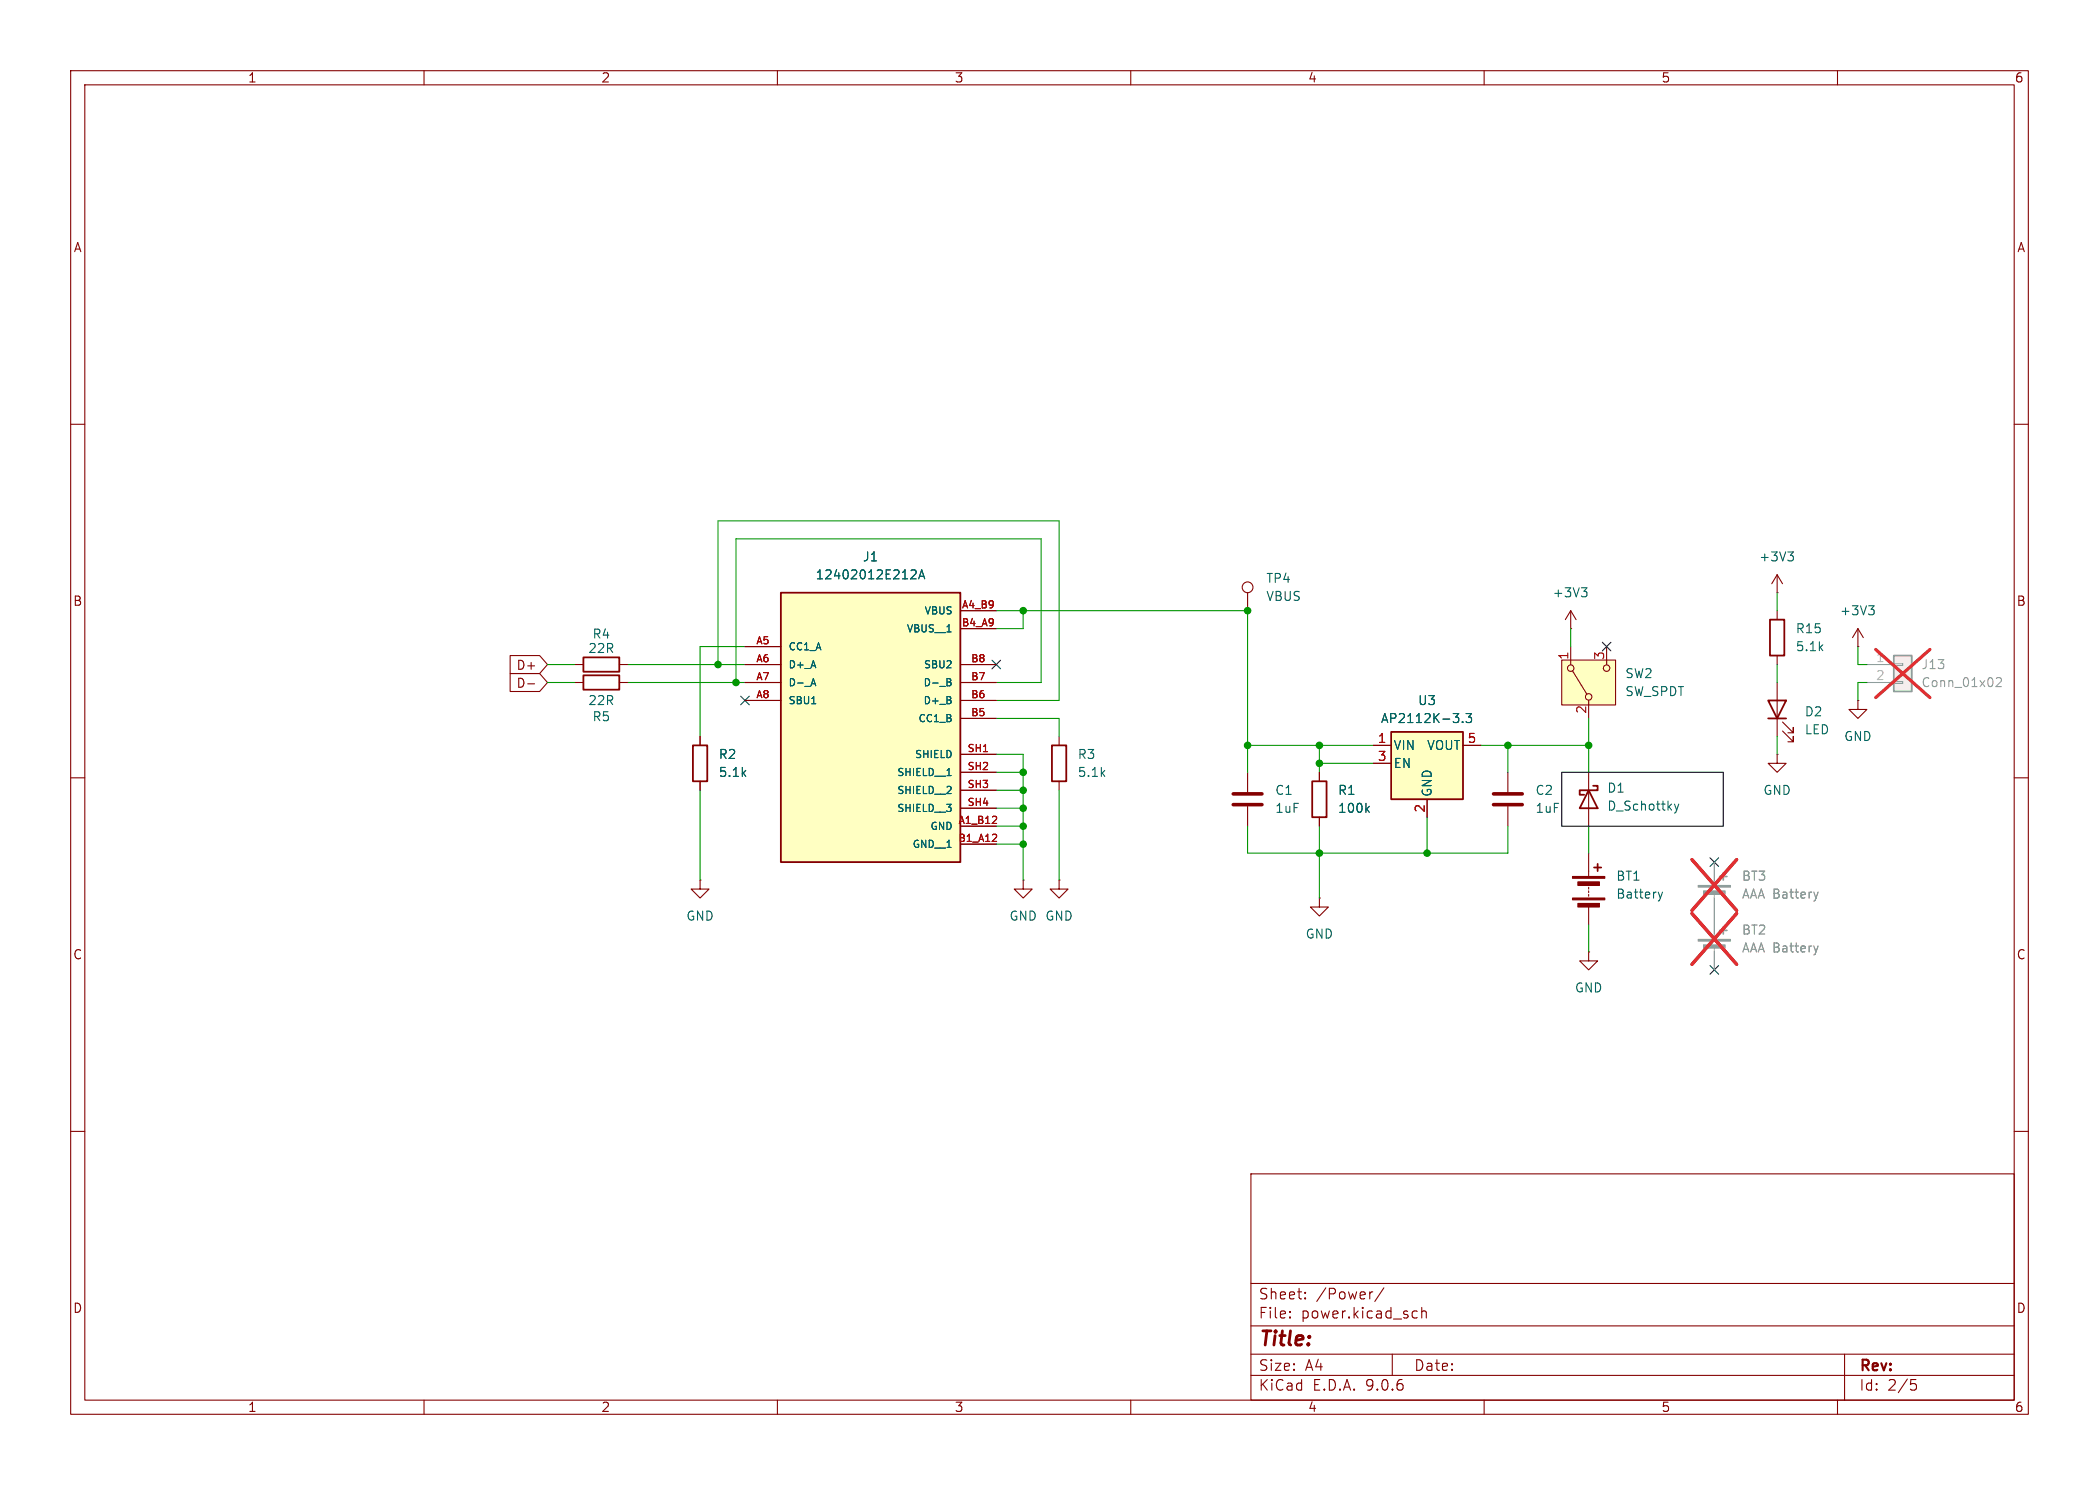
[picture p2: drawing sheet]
<svg xmlns="http://www.w3.org/2000/svg" width="297mm" height="210mm" viewBox="0 0 297 210" stroke-linecap="round" stroke-linejoin="round" font-family="sans-serif">
<g fill="none" stroke="#840000" stroke-width=".15">
<path d="M10 10h277v190h-277zM12 12h273v186h-273zM60 10v2M110 10v2M160 10v2M210 10v2M260 10v2M10 60h2M285 60h2M81.3 94h1.2M81.3 96.5h1.2M87.6 94h1.3"/>
<path d="M87.6 96.5h1.3M176.5 83.8v2.6M262.9 91.4h.1M262.9 88.9l-.8 1.3M262.9 88.9l.8 1.3M262.9 88.9v2.5M10 110h2M149.9 104.1v1.3M149.9 110.5v1.3M176.5 109.2v2.8M176.5 114v2.8M285 110h2"/>
<path d="M186.7 127v1.3h1.3l-1.3 1.2-1.3-1.2h1.3M186.7 127h.1M10 160h2M177 166h108v32h-108zM285 160h2M60 198v2M110 198v2M160 198v2M177 194.5h108M177 191.5h108M177 187.5h108M177 181.5h108"/>
<path d="M182.5 186.3h.1l-.1 .1M182.5 186.3v.1M182.5 185.5v.1M182.5 185.5h.1l-.1 .1M184.7 183.6v.1M184.7 183.6h-.1l.1 .1M184.7 182.8v.1M184.7 182.8h-.1l.1 .1M194.2 182.7l-.2 .1M195.8 182.1l-1.3 2M197 191.5v3M200.1 185.4l.4 .1"/>
<path d="M200.5 186.3l-.4 .1M201.2 185.5a.37 .37 0 0 1 .6 .1v.8M201.2 184.9v1.5M210 198v2M260 198v2M261 191.5v6.5M270.4 195.1h.7M270.5 195.7h.4l.3 .3v.3l-.2 .2-.5 .1"/>
<circle cx="176.5" cy="83.1" r=".76"/>
</g>
<path d="M264.4 85.7h.8l-.4 .5M264.9 86.2l.3 .2v.3l-.3 .2" fill="none" stroke="#006464" stroke-width=".15"/>
<path d="M174.5 112.3h4.1M174.5 113.8h4.1" fill="none" stroke="#840000" stroke-width=".51"/>
<path d="M82.5 93h5.1v2h-5.1zM82.5 95.5h5.1v2h-5.1zM148.8 105.4h2.1v5.1h-2.1z" fill="none" stroke="#840000" stroke-width=".25"/>
<path d="M110.5 83.8h25.4v38.1h-25.4z" fill="#ffffc2"/>
<path d="M110.5 83.8h25.4v38.1h-25.4zM250.4 87.6h2.1v5.1h-2.1z" fill="none" stroke="#840000" stroke-width=".25"/>
<g fill="none" stroke="#840000" stroke-width=".15">
<path d="M105.4 91.4h5.1M105.4 94h5.1M105.4 96.5h5.1M105.4 99.1h5.1M135.9 94h5.1M135.9 96.5h5.1M135.9 99.1h5.1M135.9 86.4h5.1M135.9 88.9h5.1M251.5 86.4v1.2M251.5 92.7v1.3M135.9 101.6h5.1"/>
<path d="M135.9 106.7h5.1M135.9 109.2h5.1M135.9 111.8h5.1M135.9 114.3h5.1M135.9 116.8h5.1M135.9 119.4h5.1M144.8 124.5v1.2h1.2l-1.2 1.3-1.3-1.3h1.3M144.8 124.5h.1M149.9 124.5v1.2h1.2l-1.2 1.3-1.3-1.3h1.3M149.9 124.5h.1"/>
</g>
<path d="M114.8 96.7h.5M114.8 99.5h.6M115.1 96l.3 1M129.1 80.6l.4 .1 .1 .3v.1l-.8 .8h.8M130 81.9l.4-1.3 .4 1.3M130.1 81.5h.6M134 96l.5 .1v.2l-.2 .1M134 96.4h.3M134.3 96.4l.3 .2-.1 .3-.5 .1M134.5 99.1v.3M134 109.7h.6" fill="none" stroke="#006464" stroke-width=".15"/>
<path d="M140.4 116.5h.6M140.4 119h.6M141 115.5v.4M141 118.1v.3" fill="none" stroke="#a90000" stroke-width=".15"/>
<path d="M268 92.7h2.5v5.1h-2.5z" fill="#f0f0f0"/>
<path d="M268 92.7h2.5v5.1h-2.5z" fill="none" stroke="#a1a1a1" stroke-width=".25"/>
<path d="M264.2 94h3.8M264.2 96.5h3.8M268 93.9h1.2v.2h-1.2zM268 96.4h1.2v.2h-1.2z" fill="none" stroke="#a1a1a1" stroke-width=".15"/>
<path d="M282.5 96l.2-.2h.3l.1 .2 .1 .2-.1 .2-.7 .7h.8" fill="none" stroke="#989898" stroke-width=".15"/>
<path d="M265.4 91.9l7.7 6.7M273.1 91.9l-7.7 6.7" fill="none" stroke="#e12e31" stroke-width=".46"/>
<path d="M251.5 83.8h.1M251.5 81.3l-.8 1.3M251.5 81.3l.7 1.3M251.5 81.3v2.5M251.5 96.5v7.6M262.9 99.1v1.2h1.3l-1.3 1.3-1.3-1.3h1.3M262.9 99.1h.1M251.5 106.7v1.3h1.2l-1.2 1.2-1.3-1.2h1.3M251.5 106.7h.1M252.2 103.4l1.5 1.5v-.8v.8h-.7M252.2 102.1l1.5 1.5v-.7v.7h-.7" fill="none" stroke="#840000" stroke-width=".15"/>
<path d="M253 78h.8l-.5 .5M253.5 78.5l.3 .3v.3l-.3 .2" fill="none" stroke="#006464" stroke-width=".15"/>
<path d="M250.2 99.1h2.5l-1.2 2.5zM250.2 101.6h2.5" fill="none" stroke="#840000" stroke-width=".25"/>
<path d="M196.8 103.5h10.2v9.5h-10.2z" fill="#ffffc2"/>
<path d="M185.7 110.5h2v5.1h-2zM196.8 103.5h10.2v9.5h-10.2zM225.6 122.7h1M226.1 122.2v1" fill="none" stroke="#840000" stroke-width=".25"/>
<g fill="none" stroke="#840000" stroke-width=".15">
<path d="M186.7 109.2v1.3M186.7 115.6v1.2M194.3 105.4h2.5M194.3 108h2.5M201.9 113v2.6M207 105.4h2.5M213.4 109.2v2.8M213.4 114v2.8M224.8 134.6v1.3h1.3l-1.3 1.3-1.3-1.3h1.3M224.8 134.6h.1M224.8 120.7v3.3M224.8 125.5v.2"/>
<path d="M224.8 126v.2M224.8 126.5v.2M224.8 128.3v2.5"/>
</g>
<path d="M193.4 114.4l.4 .5M193.8 114l-.5 .5M205.6 100.9h.8l-.4 .5M206.3 101.5v.6M206.9 102.1v.1M207.4 100.9h.8l-.4 .5 .4 .1v.6l-.2 .1h-.4l-.2-.1M234.6 126.2l.3 .8M234.9 127l-.1 .4M235.2 126.2l-.3 .8" fill="none" stroke="#006464" stroke-width=".15"/>
<g fill="#840000" stroke="#840000" stroke-width=".15">
<path d="M222.5 124h4.6v.2h-4.6z"/>
<path d="M222.5 127h4.6v.3h-4.6z"/>
<path d="M223.3 124.7h3v.5h-3z"/>
<path d="M223.3 127.8h3v.5h-3z"/>
</g>
<path d="M211.3 112.3h4.1M211.3 113.8h4.1" fill="none" stroke="#840000" stroke-width=".51"/>
<path d="M221 93.3h7.6v6.4h-7.6z" fill="#ffffc2"/>
<g fill="none" stroke="#840000" stroke-width=".15">
<path d="M72.2 92.7h4.2l1.1 1.3-1.1 1.3h-4.2zM72.2 95.2h4.2l1.1 1.3-1.1 1.3h-4.2zM74.7 96.7h.9M105.4 91.4h5.1M105.4 94h5.1M105.4 96.5h5.1M105.4 99.1h5.1M135.9 94h5.1M135.9 96.5h5.1M135.9 99.1h5.1M135.9 86.4h5.1M135.9 88.9h5.1"/>
<path d="M221 93.3h7.6v6.4h-7.6zM222.2 88.9h.1M222.2 86.4v2.5M222.2 91.4v2.6M222.2 86.4l-.7 1.2M222.2 86.4l.8 1.2M222.5 94.9l2 3.3M224.8 99.1v2.5M227.3 91.4v2.6M99.1 104.1v1.3M99.1 110.5v1.3M135.9 101.6h5.1"/>
<path d="M135.9 106.7h5.1M135.9 109.2h5.1M135.9 111.8h5.1M135.9 114.3h5.1M135.9 116.8h5.1M135.9 119.4h5.1M186.7 109.2v1.3M186.7 115.6v1.2M194.3 105.4h2.5M194.3 108h2.5M201.9 113v2.6M207 105.4h2.5"/>
<path d="M224.8 109.2v7.6M99.1 124.5v1.2h1.2l-1.2 1.3-1.3-1.3h1.3M99.1 124.5h.1"/>
<circle cx="222.2" cy="94.5" r=".46"/>
<circle cx="224.8" cy="98.6" r=".46"/>
<circle cx="227.3" cy="94.5" r=".46"/>
</g>
<g fill="#a1a1a1" stroke="#a1a1a1" stroke-width=".15">
<path d="M240.3 125.2h4.6v.3h-4.6z"/>
<path d="M241 126h3.1v.5h-3.1z"/>
<path d="M240.3 132.8h4.6v.3h-4.6z"/>
<path d="M241 133.6h3.1v.5h-3.1z"/>
</g>
<path d="M242.6 121.9v3.3M242.6 126.2v6.6M242.6 133.9v3.3" fill="none" stroke="#a1a1a1" stroke-width=".15"/>
<path d="M243.3 124h1M243.3 131.6h1M243.8 123.4v1.1M243.8 131.1v1" fill="none" stroke="#a1a1a1" stroke-width=".25"/>
<path d="M257.3 126.2l-.3 .8M257.3 133.8l-.3 .8" fill="none" stroke="#989898" stroke-width=".15"/>
<path d="M239.4 121.6l6.3 7.2M239.4 129.2l6.3 7.2M245.7 121.6l-6.3 7.2M245.7 129.2l-6.3 7.2" fill="none" stroke="#e12e31" stroke-width=".46"/>
<path d="M98 105.4h2.1v5.1h-2.1zM224.8 111.8l1.3 2.5h-2.6zM225.4 111.1h.7v.7h-2.6v.6h.7" fill="none" stroke="#840000" stroke-width=".25"/>
<g fill="none" stroke="#006464" stroke-width=".15">
<path d="M114.8 96.7h.5M114.8 99.5h.6M115.1 96l.3 1M129.1 80.6l.4 .1 .1 .3v.1l-.8 .8h.8M130 81.9l.4-1.3 .4 1.3M130.1 81.5h.6M134 96l.5 .1v.2l-.2 .1M134 96.4h.3M134.3 96.4l.3 .2-.1 .3-.5 .1M134.5 99.1v.3M223.8 83.1h.7l-.4 .5M224.3 83.6l.2 .3v.3l-.2 .2"/>
<path d="M134 109.7h.6M193.4 114.4l.4 .5M193.8 114l-.5 .5M205.6 100.9h.8l-.4 .5M206.3 101.5v.6M206.9 102.1v.1M207.4 100.9h.8l-.4 .5 .4 .1v.6l-.2 .1h-.4l-.2-.1M236.9 113.7l.3 .9M237.2 114.6l-.1 .3-.2 .1M237.5 113.7l-.3 .9"/>
</g>
<g fill="none" stroke="#009600" stroke-width=".15">
<path d="M77.5 94h3.8M77.5 96.5h3.8M88.9 94h16.5M88.9 96.5h16.5M101.6 94v-20.3h48.3v25.4h-8.9M104.1 96.5v-20.3h43.2v20.3h-6.3M105.4 91.4h-6.3v12.7M141 86.4h35.5v22.8M144.8 86.4v2.5h-3.8M222.2 88.9v2.5M251.5 83.8v2.6M251.5 94v2.5"/>
<path d="M262.9 91.4v2.6h1.3M264.2 96.5h-1.3v2.6M99.1 111.8v12.7M141 101.6h8.9v2.5M141 106.7h3.8v17.8M141 116.8h3.8M141 114.3h3.8M141 111.8h3.8M141 119.4h3.8M141 109.2h3.8M149.9 111.8v12.7M176.5 116.8v3.9h36.9v-3.9"/>
<path d="M176.5 105.4h17.8M186.7 108h7.6M186.7 105.4v3.8M186.7 116.8v10.2M201.9 115.6v5.1M209.5 105.4h15.3M213.4 105.4v3.8M224.8 101.6v7.6M224.8 116.8v3.9M251.5 104.1v2.6M224.8 130.8v3.8"/>
</g>
<path d="M104.8 98.5l1.2 1.2M106 98.5l-1.2 1.2M140.4 93.4l1.2 1.2M141.6 93.4l-1.2 1.2M226.7 90.8l1.2 1.2M227.9 90.8l-1.2 1.2M242 121.3l1.2 1.2M242 136.6l1.2 1.2M243.2 121.3l-1.2 1.2M243.2 136.6l-1.2 1.2" fill="none" stroke="#000084" stroke-width=".15"/>
<path d="M221 109.2h22.8v7.6h-22.8z" fill="none" stroke="#030000" stroke-width=".15"/>
<path d="M140.4 116.5h.6M140.4 119h.6M141 115.5v.4M141 118.1v.3" fill="none" stroke="#a90000" stroke-width=".15"/>
<g fill="#009600" stroke="#009600" stroke-width=".15">
<circle cx="176.5" cy="86.4" r=".46"/>
<circle cx="144.8" cy="86.4" r=".46"/>
<circle cx="144.8" cy="114.3" r=".46"/>
<circle cx="144.8" cy="111.8" r=".46"/>
<circle cx="144.8" cy="109.2" r=".46"/>
<circle cx="144.8" cy="116.8" r=".46"/>
<circle cx="144.8" cy="119.4" r=".46"/>
<circle cx="104.1" cy="96.5" r=".46"/>
<circle cx="101.6" cy="94" r=".46"/>
<circle cx="186.7" cy="105.4" r=".46"/>
<circle cx="176.5" cy="105.4" r=".46"/>
<circle cx="186.7" cy="108" r=".46"/>
<circle cx="186.7" cy="120.7" r=".46"/>
<circle cx="201.9" cy="120.7" r=".46"/>
<circle cx="224.8" cy="105.4" r=".46"/>
<circle cx="213.4" cy="105.4" r=".46"/>
</g>
<text font-size="2.8" fill="#840000" x="178" y="190.9">Title:</text>
<g font-size="2.1" fill="#840000">
<text x="178" y="184">Sheet:</text>
<text x="186.2" y="184">/Power/</text>
<text x="178" y="186.7">File:</text>
<text x="184.1" y="186.7">power.kicad_sch</text>
<text x="178" y="196.9">KiCad</text>
<text x="178" y="194.1">Size:</text>
<text x="184.7" y="194.1">A4</text>
<text x="185.7" y="196.9">E.D.A.</text>
<text x="193.3" y="196.9">9.0.6</text>
<text x="200" y="194.1">Date:</text>
<text x="263" y="194.3">Rev:</text>
<text x="263" y="196.9">Id:</text>
<text x="267.1" y="196.9">2/5</text>
</g>
<g font-size="1.8" fill="#840000">
<text x="35" y="11.9">1</text>
<text x="85" y="11.9">2</text>
<text x="135" y="11.9">3</text>
<text x="185" y="11.9">4</text>
<text x="235" y="11.9">5</text>
<text x="285" y="11.9">6</text>
<text x="10.3" y="35.9">A</text>
<text x="285.3" y="35.9">A</text>
<text x="10.3" y="85.9">B</text>
<text x="285.3" y="85.9">B</text>
<text x="73" y="94.9">D+</text>
<text x="73" y="97.5">D-</text>
<text x="10.3" y="135.9">C</text>
<text x="285.3" y="135.9">C</text>
<text x="10.3" y="185.9">D</text>
<text x="285.3" y="185.9">D</text>
<text x="35" y="199.9">1</text>
<text x="85" y="199.9">2</text>
<text x="135" y="199.9">3</text>
<text x="185" y="199.9">4</text>
<text x="235" y="199.9">5</text>
<text x="285" y="199.9">6</text>
</g>
<g font-size="1.8" fill="#006464">
<text x="115.3" y="82.1">12402012E212A</text>
<text x="122" y="79.6">J1</text>
<text x="179.1" y="82.7">TP4</text>
<text x="248.8" y="79.6">+3V3</text>
<text x="179.1" y="85.2">VBUS</text>
<text x="219.6" y="84.7">+3V3</text>
<text x="254" y="89.8">R15</text>
<text x="260.2" y="87.2">+3V3</text>
<text x="83.1" y="92.6">22R</text>
<text x="83.7" y="90.5">R4</text>
<text x="254" y="92.3">5.1k</text>
<text x="83.1" y="99.9">22R</text>
<text x="200.6" y="99.9">U3</text>
<text x="229.9" y="96.1">SW2</text>
<text x="229.9" y="98.7">SW_SPDT</text>
<text x="255.3" y="101.5">D2</text>
<text x="83.7" y="102.2">R5</text>
<text x="101.6" y="107.5">R2</text>
<text x="152.4" y="107.5">R3</text>
<text x="195.3" y="102.5">AP2112K-3.3</text>
<text x="197.1" y="106.3">VIN</text>
<text x="201.8" y="106.3">VOUT</text>
<text x="255.3" y="104.1">LED</text>
<text x="260.9" y="105">GND</text>
<text x="101.6" y="110.1">5.1k</text>
<text x="152.4" y="110.1">5.1k</text>
<text x="180.3" y="112.6">C1</text>
<text x="189.2" y="112.6">R1</text>
<text x="197.1" y="108.8">EN</text>
<text x="202.8" y="112.8" transform="rotate(-90 202.8 112.8)">GND</text>
<text x="217.2" y="112.6">C2</text>
<text x="227.3" y="112.3">D1</text>
<text x="249.4" y="112.6">GND</text>
<text x="180.3" y="115.2">1uF</text>
<text x="189.2" y="115.2">100k</text>
<text x="217.2" y="115.2">1uF</text>
<text x="227.3" y="114.8">D_Schottky</text>
<text x="228.6" y="124.8">BT1</text>
<text x="97" y="130.4">GND</text>
<text x="142.7" y="130.4">GND GND</text>
<text x="228.6" y="127.3">Battery</text>
<text x="184.7" y="132.9">GND</text>
<text x="222.8" y="140.6">GND</text>
</g>
<g font-size="1.8" fill="#a90000">
<text x="222" y="93.4" transform="rotate(-90 222 93.4)">1</text>
<text x="227.1" y="93.4" transform="rotate(-90 227.1 93.4)">3</text>
<text x="224.5" y="101" transform="rotate(-90 224.5 101)">2</text>
<text x="194.9" y="105.2">1</text>
<text x="194.9" y="107.7">3</text>
<text x="207.6" y="105.2">5</text>
<text x="201.7" y="115" transform="rotate(-90 201.7 115)">2</text>
</g>
<g font-size="1.8" fill="#aaa">
<text x="265.4" y="93.7">1</text>
<text x="265.4" y="96.3">2</text>
</g>
<g font-size="1.8" fill="#989898">
<text x="271.8" y="94.8">J13</text>
<text x="271.8" y="97.4">Conn_01x02</text>
<text x="246.4" y="124.8">BT3</text>
<text x="246.4" y="127.3">AAA Battery</text>
<text x="246.4" y="132.4">BT2</text>
<text x="246.4" y="134.9">AAA Battery</text>
</g>
<g font-size="1.4" fill="#006464">
<text x="128.2" y="89.6">VBUS__1</text>
<text x="130.7" y="87.1">VBUS</text>
<text x="111.5" y="92.2">CC1_A</text>
<text x="111.5" y="94.7">D+_A</text>
<text x="130.6" y="94.7">SBU2</text>
<text x="111.5" y="97.3">D-_A</text>
<text x="111.5" y="99.8">SBU1</text>
<text x="130.6" y="97.3">D-_B</text>
<text x="130.6" y="99.8">D+_B</text>
<text x="129.3" y="107.4">SHIELD</text>
<text x="129.8" y="102.3">CC1_B</text>
<text x="126.8" y="110">SHIELD__1</text>
<text x="126.8" y="112.5">SHIELD__2</text>
<text x="126.8" y="115">SHIELD__3</text>
<text x="131.5" y="117.6">GND</text>
<text x="129" y="120.1">GND__1</text>
</g>
<g font-size="1.4" fill="#a90000">
<text x="136" y="86.1">A4_B9</text>
<text x="136" y="88.6">B4_A9</text>
<text x="106.9" y="91.2">A5</text>
<text x="106.9" y="93.7">A6</text>
<text x="137.3" y="93.7">B8</text>
<text x="106.9" y="96.3">A7</text>
<text x="106.9" y="98.8">A8</text>
<text x="137.3" y="96.3">B7</text>
<text x="137.3" y="98.8">B6</text>
<text x="137.3" y="101.3">B5</text>
<text x="136.8" y="106.4">SH1</text>
<text x="136.8" y="109">SH2</text>
<text x="136.8" y="111.5">SH3</text>
<text x="135.5" y="116.6">A1_B12</text>
<text x="135.5" y="119.1">B1_A12</text>
<text x="136.8" y="114">SH4</text>
</g>
</svg>
